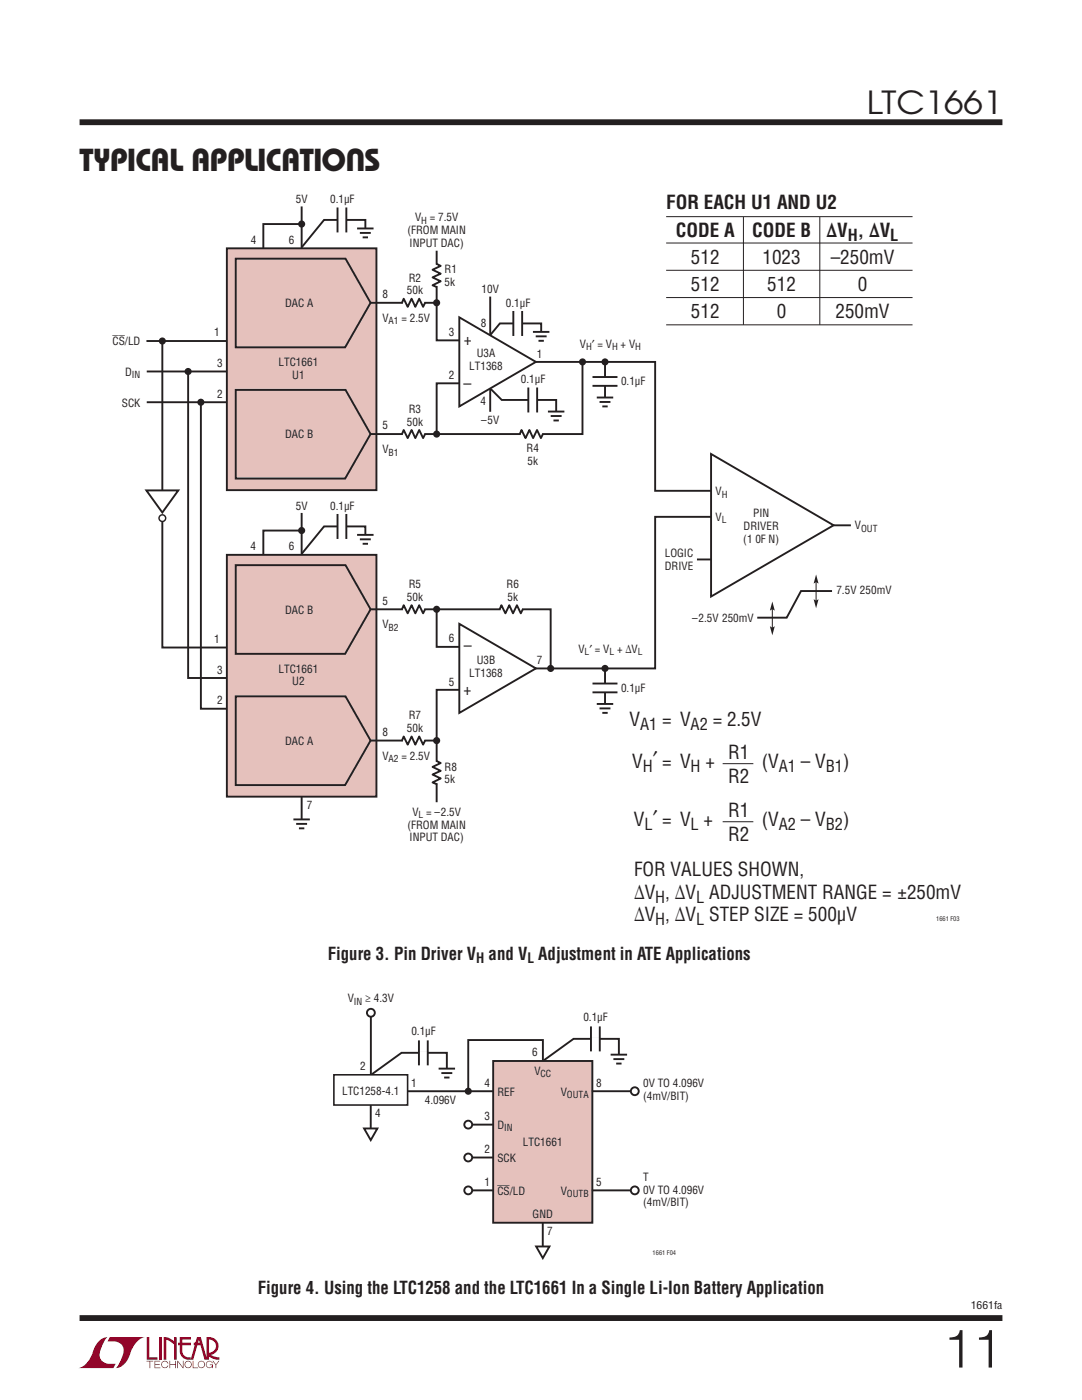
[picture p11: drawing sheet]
<svg xmlns="http://www.w3.org/2000/svg" width="216mm" height="279mm" viewBox="0 0 216 279" stroke-linecap="round" stroke-linejoin="round" font-family="sans-serif">
<g fill="#900126">
<path d="M29.3 266.8h.5v4.1h1.6v.5h-2.1z"/>
<path d="M20 267.4l1-.5h.5h-.1a6.2 6.2 0 0 0-1.5 4 2.58 2.58 0 0 0 3.2 1.3l-.5 .8h-7a4.9 4.9 0 0 0 3.1-3.8l.4-.7z"/>
<path d="M21.9 266.9h7a4.9 4.9 0 0 0-3.1 3.7 3.2 3.2 0 0 1-2.7 2.4h.1a6.2 6.2 0 0 0 1.4-4.1 2.58 2.58 0 0 0-3.1-1.2z"/>
<path d="M31.8 266.8h.5v4.6h-.5z"/>
<path d="M32.7 266.8l1 .2 1 .7v-.9h.5v4.6h-.5v-3.1l-1.5-.9v4h-.5z"/>
<path d="M29.3 271.6h1.3v.1h-.6v1.3h-.2v-1.3h-.5z"/>
<path d="M30.8 271.6h1.2v.1h-1v.5h.9v.2h-.9v.5h1v.1h-1.2z"/>
<path d="M33.8 271.6h.2v.6h1v-.6h.1v1.4h-.1v-.6h-1v.6h-.2z"/>
<path d="M35.4 271.6h.1l1 1.2v-1.2h.1v1.4l-1.1-1.2v1.2h-.1z"/>
<path d="M38.5 271.6h.1v1.3h.9v.1h-1z"/>
<path d="M42.4 271.6h.1l.6 .7 .5-.7h.2l-.7 .8v.6h-.1v-.6z"/>
<path d="M35.9 266.8h2.2v.5h-1.7v.7h1.7v.5h-1.7v1.1a1.32 1.32 0 0 0 1.6 1.3v.5l1.3-4.6h.8l1.1 4.1v-4.1a1.84 1.84 0 0 1 2.3 1.4 1.84 1.84 0 0 1-1.4 2.2l.7 .4 1 .1v.5l-1.2-.2-1.1-.6v-.6a1.34 1.34 0 0 0 1.6-1.2 1.34 1.34 0 0 0-1.4-1.5v4.1h-.9l-.8-2.9h-1.3v-.5h1.2l-.2-.7-1.1 4.1a2.06 2.06 0 0 1-2.7-1.3v-1.6h-.4v-.5h.4z"/>
<path d="M37 271.8a.72 .72 0 0 1 1.2 .1 .72 .72 0 0 1-.4 1.1 .72 .72 0 0 1-1-.7h.2a.59 .59 0 0 0 .8 .5 .59 .59 0 0 0 .2-.9 .59 .59 0 0 0-1 .2v.2h-.2z"/>
<path d="M39.7 271.8a.72 .72 0 0 1 1.1 .1 .72 .72 0 0 1-.4 1.1 .72 .72 0 0 1-.9-.7h.1a.59 .59 0 0 0 .8 .5 .59 .59 0 0 0 .2-.9 .59 .59 0 0 0-1 .2v.2h-.1z"/>
<path d="M41.3 271.8a.72 .72 0 0 1 1.2 .2h-.2a.59 .59 0 0 0-.9-.1 .59 .59 0 0 0 .1 .9 .59 .59 0 0 0 .9-.4h-.5v-.1h.6v.7h-.1v-.3a.73 .73 0 0 1-1.1 .2 .73 .73 0 0 1 0-1.1z"/>
<path d="M32.4 271.8a.71 .71 0 0 1 1.2 .3h-.1a.59 .59 0 0 0-.9-.3 .59 .59 0 0 0-.1 1 .59 .59 0 0 0 .9-.3h.2a.73 .73 0 0 1-1.1 .4 .73 .73 0 0 1-.1-1.1z"/>
</g>
<path d="M15.9 24.4h184.1M15.9 263h184.1" fill="none" stroke="#231f20" stroke-width="1.2" stroke-linecap="butt"/>
<path d="M45.3 49.6h29.8v48.2h-29.8z" fill="#e5c1bc"/>
<path d="M45.3 49.6h29.8v48.2h-29.8z" fill="none" stroke="#231f20" stroke-width=".38"/>
<path d="M45.3 110.7h29.8v48.3h-29.8z" fill="#e5c1bc"/>
<path d="M87.1 50v17.9h4.6M97.8 59.2v23M91.7 76.5h-4.6v10.2M98 77.7l2.1 2.1h10.9v2.4M106.1 72.2h24.6v25.8h11.2M45.3 110.7h29.8v48.3h-29.8z" fill="none" stroke="#231f20" stroke-width=".38"/>
<g fill="#231f20">
<circle cx="116.2" cy="72.2" r=".71"/>
<circle cx="120.7" cy="72.2" r=".71"/>
<circle cx="87.1" cy="60.4" r=".71"/>
<circle cx="87.1" cy="86.6" r=".71"/>
</g>
<path d="M91.7 63.3l15.2 8.9-15.2 8.9z" fill="#fff"/>
<path d="M91.7 63.3l15.2 8.9-15.2 8.9z" fill="none" stroke="#231f20" stroke-width=".38"/>
<path d="M141.9 90.6l24.4 14.2-24.4 14.3z" fill="#fff"/>
<path d="M67.3 41.4v5M69.1 41.4v5M72.9 45.7v-1.8h-8.2l-4.5 5.4M73.9 60.4h13.2M105.4 77.3v5M107.2 77.3v5M116.2 72.3v14.3h-42.3M84.9 86.6l-.5 .8-.7-1.6-.8 1.6-.8-1.6-.8 1.6-.7-1.6-.4 .9M108.4 86.6l-.5 .8-.7-1.6-.8 1.6-.8-1.6-.7 1.6-.8-1.6-.4 .9M141.9 90.6l24.4 14.2-24.4 14.3zM139.1 111.7h2.8M166.3 104.8h3.5" fill="none" stroke="#231f20" stroke-width=".38"/>
<path d="M67.4 43.9h1.7M105.4 79.8h1.8M80.4 86.6h4.3M103.9 86.6h4.3" fill="none" stroke="#fff" stroke-width=".63" stroke-linecap="butt"/>
<circle cx="60.2" cy="44.7" r=".71" fill="#231f20"/>
<g fill="none" stroke="#231f20" stroke-width=".38">
<path d="M47 51.6h21.9l5 8.8-5 8.9h-21.9zM60.2 41.2v8.4M60.2 44.7h-7.7v4.9M87.1 52.6l.8 .5-1.6 .7 1.6 .8-1.6 .8 1.6 .7-1.6 .8 .9 .4M29.2 68.1h16.1M29.3 74.1h15.9M47 77.8h21.9l5 8.8-5 8.9h-21.9zM84.9 60.4l-.5 .8-.7-1.6-.8 1.6-.8-1.6-.8 1.6-.7-1.6-.4 .9M102.4 62.1v4.9M104.2 62.1v4.9M108 66.3v-1.8h-8.3l-1.8 2.3M29.3 80.3h15.9"/>
<path d="M141.9 103.1h-11.2v30.3h-24.6M87.1 121.8v7.3h4.6M91.7 137.7h-4.6v22.4"/>
</g>
<path d="M87.1 52.8v4.3M80.4 60.4h4.3M102.5 64.5h1.7" fill="none" stroke="#fff" stroke-width=".63" stroke-linecap="butt"/>
<g fill="#231f20">
<circle cx="109.9" cy="133.4" r=".71"/>
<circle cx="87.1" cy="121.6" r=".71"/>
<circle cx="87.1" cy="147.8" r=".71"/>
</g>
<path d="M91.7 124.5l15.2 8.9-15.2 8.9z" fill="#fff"/>
<path d="M67.3 102.6v5M69.1 102.6v5M72.9 106.8v-1.7h-8.2l-4.5 5.4M73.9 121.6h36v11.5M91.7 124.5l15.2 8.9-15.2 8.9zM73.9 147.8h13.1M84.9 147.7l-.5 .9-.7-1.6-.8 1.6-.8-1.6-.8 1.6-.7-1.6-.4 .9" fill="none" stroke="#231f20" stroke-width=".38"/>
<path d="M67.4 105.1h1.7M80.4 147.8h4.3" fill="none" stroke="#fff" stroke-width=".63" stroke-linecap="butt"/>
<circle cx="60.2" cy="105.9" r=".71" fill="#231f20"/>
<g fill="none" stroke="#231f20" stroke-width=".38">
<path d="M32.4 68.1v61.1h12.9M37.5 74.1v61.2h7.7M118.2 75.2h5M118.2 77h5M120.7 72.2v7.2M40.1 80.3v61.1h5.1M47 112.8h21.9l5 8.8-5 8.9h-21.9zM60.2 102.4v8.3M60.2 105.9h-7.7v4.8M47 139h21.9l5 8.8-5 8.9h-21.9zM84.9 121.5l-.5 .9-.7-1.6-.8 1.6-.8-1.6-.8 1.6-.7-1.6-.4 .9M104.4 121.5l-.5 .9-.8-1.6-.7 1.6-.8-1.6-.8 1.6-.7-1.6-.4 .9"/>
<path d="M60.2 159v4.6M87.1 151.9l.8 .4-1.6 .8 1.6 .7-1.6 .8 1.6 .8-1.6 .8 .9 .3M58.5 163.5h3.3M59.1 164.4h2.2M59.7 165.3h1"/>
</g>
<path d="M120.7 75.3v1.7M80.4 121.6h4.3M99.8 121.6h4.4M87.1 152v4.4" fill="none" stroke="#fff" stroke-width=".63" stroke-linecap="butt"/>
<path d="M60.2 163.5v2" fill="none" stroke="#fff" stroke-width=".87" stroke-linecap="butt"/>
<circle cx="120.7" cy="133.4" r=".71" fill="#231f20"/>
<path d="M166 118h-6.2l-2.8 5.3h-5.9M118.2 136.4h5M118.2 138.2h5M120.7 133.4v7.2" fill="none" stroke="#231f20" stroke-width=".38"/>
<path d="M120.7 136.4v1.8" fill="none" stroke="#fff" stroke-width=".63" stroke-linecap="butt"/>
<path d="M132.9 43.2h49.2M132.9 48.5h49.2M132.9 53.9h49.2M132.9 59.4h49.2M148.3 43.3v21.5M163.6 43.3v21.5M132.9 64.8h49.2M154.1 121.3v4.3" fill="none" stroke="#231f20" stroke-width=".2"/>
<g fill="#231f20">
<path d="M153.6 125l.5 .3 .5-.3-.5 1.8z"/>
<path d="M154.1 120.1l.5 1.8-.5-.3-.5 .3z"/>
</g>
<path d="M162.8 115.9v4.3" fill="none" stroke="#231f20" stroke-width=".2"/>
<g fill="#231f20">
<path d="M162.4 119.6l.4 .3 .5-.3-.5 1.8z"/>
<path d="M162.8 114.7l.5 1.8-.5-.3-.4 .3z"/>
</g>
<path d="M144.2 152.4h6.1M144.2 164h6.1" fill="none" stroke="#231f20" stroke-width=".2"/>
<g fill="#231f20">
<circle cx="40.1" cy="80.3" r=".71"/>
<circle cx="37.5" cy="74.1" r=".71"/>
<circle cx="32.4" cy="68.1" r=".71"/>
</g>
<path d="M32.4 101.4v2" fill="none" stroke="#fff" stroke-width=".63" stroke-linecap="butt"/>
<path d="M29.2 97.9h6.4l-3.2 4.4z" fill="#fff"/>
<path d="M29.2 97.9h6.4l-3.2 4.4z" fill="none" stroke="#231f20" stroke-width=".38"/>
<circle cx="32.4" cy="103.4" r=".67" fill="#fff"/>
<circle cx="32.4" cy="103.4" r=".67" fill="none" stroke="#231f20" stroke-width=".29"/>
<path d="M72.9 45.6v2M108 66.2v2M120.7 79.3v2M111 82.1v2M72.9 106.8v2M120.7 140.5v2M89.2 213.3v2" fill="none" stroke="#fff" stroke-width=".87" stroke-linecap="butt"/>
<g fill="none" stroke="#231f20" stroke-width=".38">
<path d="M71.3 45.6h3.2M71.8 46.5h2.2M72.4 47.4h1M106.3 66.2h3.3M106.9 67.1h2.2M107.4 68h1.1M119.1 79.3h3.3M109.3 82.1h3.3M109.9 83h2.2M110.4 83.9h1.1M119.6 80.2h2.2M120.2 81.1h1.1"/>
<path d="M71.3 106.7h3.2M71.8 107.6h2.2M72.4 108.5h1M119.1 140.5h3.3M119.6 141.4h2.2M120.2 142.3h1.1M74 202.1v12.5l6.1-4.5h9.1v3.3M81.3 217.8h17.1M83.6 207.6v5M85.4 207.6v5M87.5 213.3h3.3M88.1 214.2h2.1"/>
<path d="M88.6 215h1.1"/>
</g>
<path d="M83.6 210.1h1.7" fill="none" stroke="#fff" stroke-width=".63" stroke-linecap="butt"/>
<path d="M66.6 214.5h14.7v6h-14.7z" fill="#fff"/>
<path d="M66.6 214.5h14.7v6h-14.7z" fill="none" stroke="#231f20" stroke-width=".32"/>
<path d="M108.3 211.8v-4.2h-14.9v10.2M123.5 210.6v-3.3h-9.1l-6.1 4.5M74 220.5v4.8M93.4 224.4h5" fill="none" stroke="#231f20" stroke-width=".38"/>
<path d="M98.4 211.7h19.8v32.3h-19.8z" fill="#e5c1bc"/>
<path d="M98.4 211.7h19.8v32.3h-19.8zM117.9 204.8v5M118.1 217.8h8.6M119.7 204.8v5M121.8 210.5h3.3M122.4 211.4h2.2M122.9 212.3h1.1M93.4 231h5.1M93.4 237.6h5.1M118.1 237.6h8.6M108.3 244v4.8" fill="none" stroke="#231f20" stroke-width=".38"/>
<path d="M123.5 210.5v2" fill="none" stroke="#fff" stroke-width=".87" stroke-linecap="butt"/>
<path d="M117.9 207.3h1.8" fill="none" stroke="#fff" stroke-width=".63" stroke-linecap="butt"/>
<circle cx="74" cy="202.1" r=".79" fill="#fff"/>
<circle cx="74" cy="202.1" r=".79" fill="none" stroke="#231f20" stroke-width=".38"/>
<circle cx="93.4" cy="224.4" r=".79" fill="#fff"/>
<circle cx="93.4" cy="224.4" r=".79" fill="none" stroke="#231f20" stroke-width=".38"/>
<circle cx="93.4" cy="231" r=".79" fill="#fff"/>
<circle cx="93.4" cy="231" r=".79" fill="none" stroke="#231f20" stroke-width=".38"/>
<circle cx="93.4" cy="237.6" r=".79" fill="#fff"/>
<circle cx="93.4" cy="237.6" r=".79" fill="none" stroke="#231f20" stroke-width=".38"/>
<circle cx="126.7" cy="237.6" r=".79" fill="#fff"/>
<circle cx="126.7" cy="237.6" r=".79" fill="none" stroke="#231f20" stroke-width=".38"/>
<circle cx="126.7" cy="217.8" r=".79" fill="#fff"/>
<circle cx="126.7" cy="217.8" r=".79" fill="none" stroke="#231f20" stroke-width=".38"/>
<path d="M72.6 225.2h2.7l-1.3 2.3z" fill="#fff"/>
<path d="M72.6 225.2h2.7l-1.3 2.3z" fill="none" stroke="#231f20" stroke-width=".38"/>
<path d="M107 248.8h2.6l-1.3 2.3z" fill="#fff"/>
<path d="M107 248.8h2.6l-1.3 2.3z" fill="none" stroke="#231f20" stroke-width=".38"/>
<circle cx="93.4" cy="217.8" r=".71" fill="#231f20"/>
<text font-size="10.6" fill="#231f20" x="188.2" y="272.9">11</text>
<g font-size="6.3" fill="#231f20">
<text x="173" y="22.8">LTC1661</text>
<text x="15.9" y="34.1">TYPICAL APPLICATIONS</text>
</g>
<g font-size="3.8" fill="#231f20">
<text x="132.9" y="41.8">FOR EACH U1 AND U2</text>
<text x="134.8" y="47.2">CODE A</text>
<text x="150.1" y="47.2">CODE B</text>
<text x="164.9" y="47.2">∆V , ∆V</text>
<text x="137.9" y="52.7">512</text>
<text x="152.2" y="52.7">1023</text>
<text x="165.8" y="52.7">–250mV</text>
<text x="137.9" y="58.1">512</text>
<text x="153.1" y="58.1">512</text>
<text x="171.2" y="58.1">0</text>
<text x="137.9" y="63.6">512</text>
<text x="155" y="63.6">0</text>
<text x="166.7" y="63.6">250mV</text>
<text x="125.6" y="144.9">V</text>
<text x="132.2" y="144.9">= V</text>
<text x="142.2" y="144.9">= 2.5V</text>
<text x="126.1" y="153.2">V ′ = V</text>
<text x="140.8" y="153.2">+</text>
<text x="145.3" y="151.4">R1</text>
<text x="152" y="153.2">(V</text>
<text x="159.8" y="153.2">– V</text>
<text x="168.2" y="153.2">)</text>
<text x="145.3" y="156.2">R2</text>
<text x="126.5" y="164.8">V ′ = V +</text>
<text x="145.3" y="163">R1</text>
<text x="145.3" y="167.8">R2</text>
<text x="152" y="164.8">(V</text>
<text x="159.8" y="164.8">– V</text>
<text x="168.2" y="164.8">)</text>
<text x="126.5" y="174.9">FOR VALUES SHOWN,</text>
<text x="126.5" y="179.4">∆V , ∆V ADJUSTMENT RANGE = ±250mV</text>
<text x="126.5" y="183.8">∆V , ∆V STEP SIZE = 500µV</text>
</g>
<g font-size="3.5" fill="#231f20">
<text x="65.4" y="191.5">Figure 3. Pin Driver V</text>
<text x="97.5" y="191.5">and V Adjustment in ATE Applications</text>
<text x="51.5" y="258.2">Figure 4. Using the LTC1258 and the LTC1661 In a Single Li-Ion Battery Application</text>
</g>
<g font-size="3.3" fill="#231f20">
<text x="169.2" y="48">H</text>
<text x="177.6" y="48">L</text>
<text x="127.7" y="145.8">A1</text>
<text x="137.8" y="145.8">A2</text>
<text x="128.3" y="154.1">H</text>
<text x="137.8" y="154.1">H</text>
<text x="155.4" y="154.1">A1</text>
<text x="164.8" y="154.1">B1</text>
<text x="128.6" y="165.7">L</text>
<text x="137.8" y="165.7">L</text>
<text x="155.4" y="165.7">A2</text>
<text x="164.8" y="165.7">B2</text>
<text x="130.8" y="180.2">H</text>
<text x="130.8" y="184.6">H</text>
<text x="138.9" y="180.2">L</text>
<text x="138.9" y="184.6">L</text>
</g>
<g font-size="3.2" fill="#231f20">
<text x="92.5" y="68.8">+</text>
<text x="92.5" y="77.5">–</text>
<text x="92.5" y="129.9">–</text>
<text x="92.5" y="138.7">+</text>
</g>
<g font-size="2.8" fill="#231f20">
<text x="95" y="192.2">H</text>
<text x="105.2" y="192.2">L</text>
</g>
<g font-size="2.2" fill="#231f20">
<text x="59" y="40.6">5V</text>
<text x="65.9" y="40.5">0.1µF</text>
<text x="81.3" y="46.7">(FROM MAIN</text>
<text x="82.8" y="44.2">V</text>
<text x="85.8" y="44.2">= 7.5V</text>
<text x="50" y="48.7">4</text>
<text x="57.7" y="48.7">6</text>
<text x="81.7" y="49.2">INPUT DAC)</text>
<text x="76.3" y="59.5">8</text>
<text x="81.2" y="58.8">50k</text>
<text x="81.6" y="56.2">R2</text>
<text x="88.7" y="54.6">R1</text>
<text x="88.7" y="57.1">5k</text>
<text x="96.1" y="58.4">10V</text>
<text x="56.9" y="61.3">DAC A</text>
<text x="76.3" y="64.2">V</text>
<text x="80.1" y="64.2">= 2.5V</text>
<text x="95.9" y="65.3">8</text>
<text x="101" y="61.2">0.1µF</text>
<text x="22.5" y="68.9">CS/LD</text>
<text x="42.8" y="67.1">1</text>
<text x="89.6" y="67">3</text>
<text x="95.1" y="71.3">U3A</text>
<text x="107.1" y="71.4">1</text>
<text x="115.7" y="69.4">V ′ = V</text>
<text x="123.8" y="69.4">+ V</text>
<text x="25" y="75">D</text>
<text x="43.3" y="73.3">3</text>
<text x="55.6" y="73.1">LTC1661</text>
<text x="58.3" y="75.6">U1</text>
<text x="89.6" y="75.7">2</text>
<text x="93.6" y="73.9">LT1368</text>
<text x="104" y="76.5">0.1µF</text>
<text x="123.9" y="76.9">0.1µF</text>
<text x="24.3" y="81.2">SCK</text>
<text x="43.3" y="79.4">2</text>
<text x="81.6" y="82.4">R3</text>
<text x="95.9" y="80.8">4</text>
<text x="56.9" y="87.5">DAC B</text>
<text x="76.3" y="85.7">5</text>
<text x="81.2" y="85">50k</text>
<text x="96" y="84.6">–5V</text>
<text x="76.3" y="90.4">V</text>
<text x="105.1" y="90.2">R4</text>
<text x="105.3" y="92.7">5k</text>
<text x="59" y="101.7">5V</text>
<text x="65.9" y="101.7">0.1µF</text>
<text x="142.8" y="98.9">V</text>
<text x="142.8" y="103.9">V</text>
<text x="148.4" y="105.8">DRIVER</text>
<text x="150.3" y="103.2">PIN</text>
<text x="170.6" y="105.6">V</text>
<text x="50" y="109.9">4</text>
<text x="57.7" y="109.9">6</text>
<text x="132.6" y="111.3">LOGIC</text>
<text x="132.6" y="113.8">DRIVE</text>
<text x="148.3" y="108.3">(1 0F N)</text>
<text x="81.2" y="119.9">50k</text>
<text x="81.6" y="117.4">R5</text>
<text x="101.1" y="117.4">R6</text>
<text x="101.3" y="119.9">5k</text>
<text x="166.9" y="118.6">7.5V 250mV</text>
<text x="56.9" y="122.5">DAC B</text>
<text x="76.3" y="120.6">5</text>
<text x="76.3" y="125.4">V</text>
<text x="138.1" y="124">–2.5V 250mV</text>
<text x="42.8" y="128.3">1</text>
<text x="89.6" y="128.2">6</text>
<text x="115.4" y="130.2">V ′ = V + ∆V</text>
<text x="43.3" y="134.4">3</text>
<text x="55.6" y="134.2">LTC1661</text>
<text x="58.3" y="136.8">U2</text>
<text x="89.6" y="136.8">5</text>
<text x="93.6" y="135">LT1368</text>
<text x="95.1" y="132.5">U3B</text>
<text x="107.1" y="132.6">7</text>
<text x="43.3" y="140.6">2</text>
<text x="81.6" y="143.6">R7</text>
<text x="123.9" y="138">0.1µF</text>
<text x="56.9" y="148.7">DAC A</text>
<text x="76.3" y="146.8">8</text>
<text x="81.2" y="146.1">50k</text>
<text x="76.3" y="151.6">V</text>
<text x="80.1" y="151.6">= 2.5V</text>
<text x="88.7" y="153.8">R8</text>
<text x="61.2" y="161.4">7</text>
<text x="88.7" y="156.3">5k</text>
<text x="81.3" y="165.4">(FROM MAIN</text>
<text x="81.7" y="167.9">INPUT DAC)</text>
<text x="82.3" y="162.9">V = –2.5V</text>
<text x="69.4" y="200.1">V</text>
<text x="72.9" y="200.1">≥ 4.3V</text>
<text x="116.4" y="203.8">0.1µF</text>
<text x="82.1" y="206.6">0.1µF</text>
<text x="71.9" y="213.6">2</text>
<text x="106.2" y="210.8">6</text>
<text x="106.6" y="214.5">V</text>
<text x="68.3" y="218.5">LTC1258-4.1</text>
<text x="82.1" y="216.9">1</text>
<text x="84.8" y="220.4">4.096V</text>
<text x="96.7" y="216.9">4</text>
<text x="99.3" y="218.7">REF</text>
<text x="111.9" y="218.7">V</text>
<text x="118.9" y="216.9">8</text>
<text x="128.3" y="217">0V TO 4.096V</text>
<text x="128.3" y="219.5">(4mV/BIT)</text>
<text x="74.8" y="222.9">4</text>
<text x="96.7" y="223.5">3</text>
<text x="99.3" y="225.3">D</text>
<text x="96.7" y="230.1">2</text>
<text x="99.3" y="231.9">SCK</text>
<text x="104.4" y="228.7">LTC1661</text>
<text x="96.7" y="236.6">1</text>
<text x="99.3" y="238.4">CS/LD</text>
<text x="111.9" y="238.4">V</text>
<text x="118.9" y="236.6">5</text>
<text x="128.3" y="235.7">T</text>
<text x="128.3" y="238.2">0V TO 4.096V</text>
<text x="106.3" y="243">GND</text>
<text x="128.3" y="240.8">(4mV/BIT)</text>
<text x="109.2" y="246.4">7</text>
</g>
<text font-size="2.1" fill="#231f20" x="193.7" y="261.2">1661fa</text>
<g font-size="1.9" fill="#231f20">
<text x="84" y="44.6">H</text>
<text x="77.5" y="64.7">A1</text>
<text x="117" y="69.9">H</text>
<text x="122.1" y="69.9">H</text>
<text x="126.7" y="69.9">H</text>
<text x="26.3" y="75.5">IN</text>
<text x="77.5" y="90.9">B1</text>
<text x="144" y="99.4">H</text>
<text x="144" y="104.4">L</text>
<text x="171.8" y="106.1">OUT</text>
<text x="77.5" y="125.9">B2</text>
<text x="116.6" y="130.7">L</text>
<text x="121.6" y="130.7">L</text>
<text x="127.3" y="130.7">L</text>
<text x="77.5" y="152.1">A2</text>
<text x="83.5" y="163.3">L</text>
<text x="70.6" y="200.5">IN</text>
<text x="107.9" y="215">CC</text>
<text x="113.1" y="219.2">OUTA</text>
<text x="100.6" y="225.8">IN</text>
<text x="113.1" y="238.9">OUTB</text>
</g>
<g font-size="1.3" fill="#231f20">
<text x="186.8" y="183.8">1661 F03</text>
<text x="130.2" y="250.4">1661 F04</text>
</g>
</svg>
